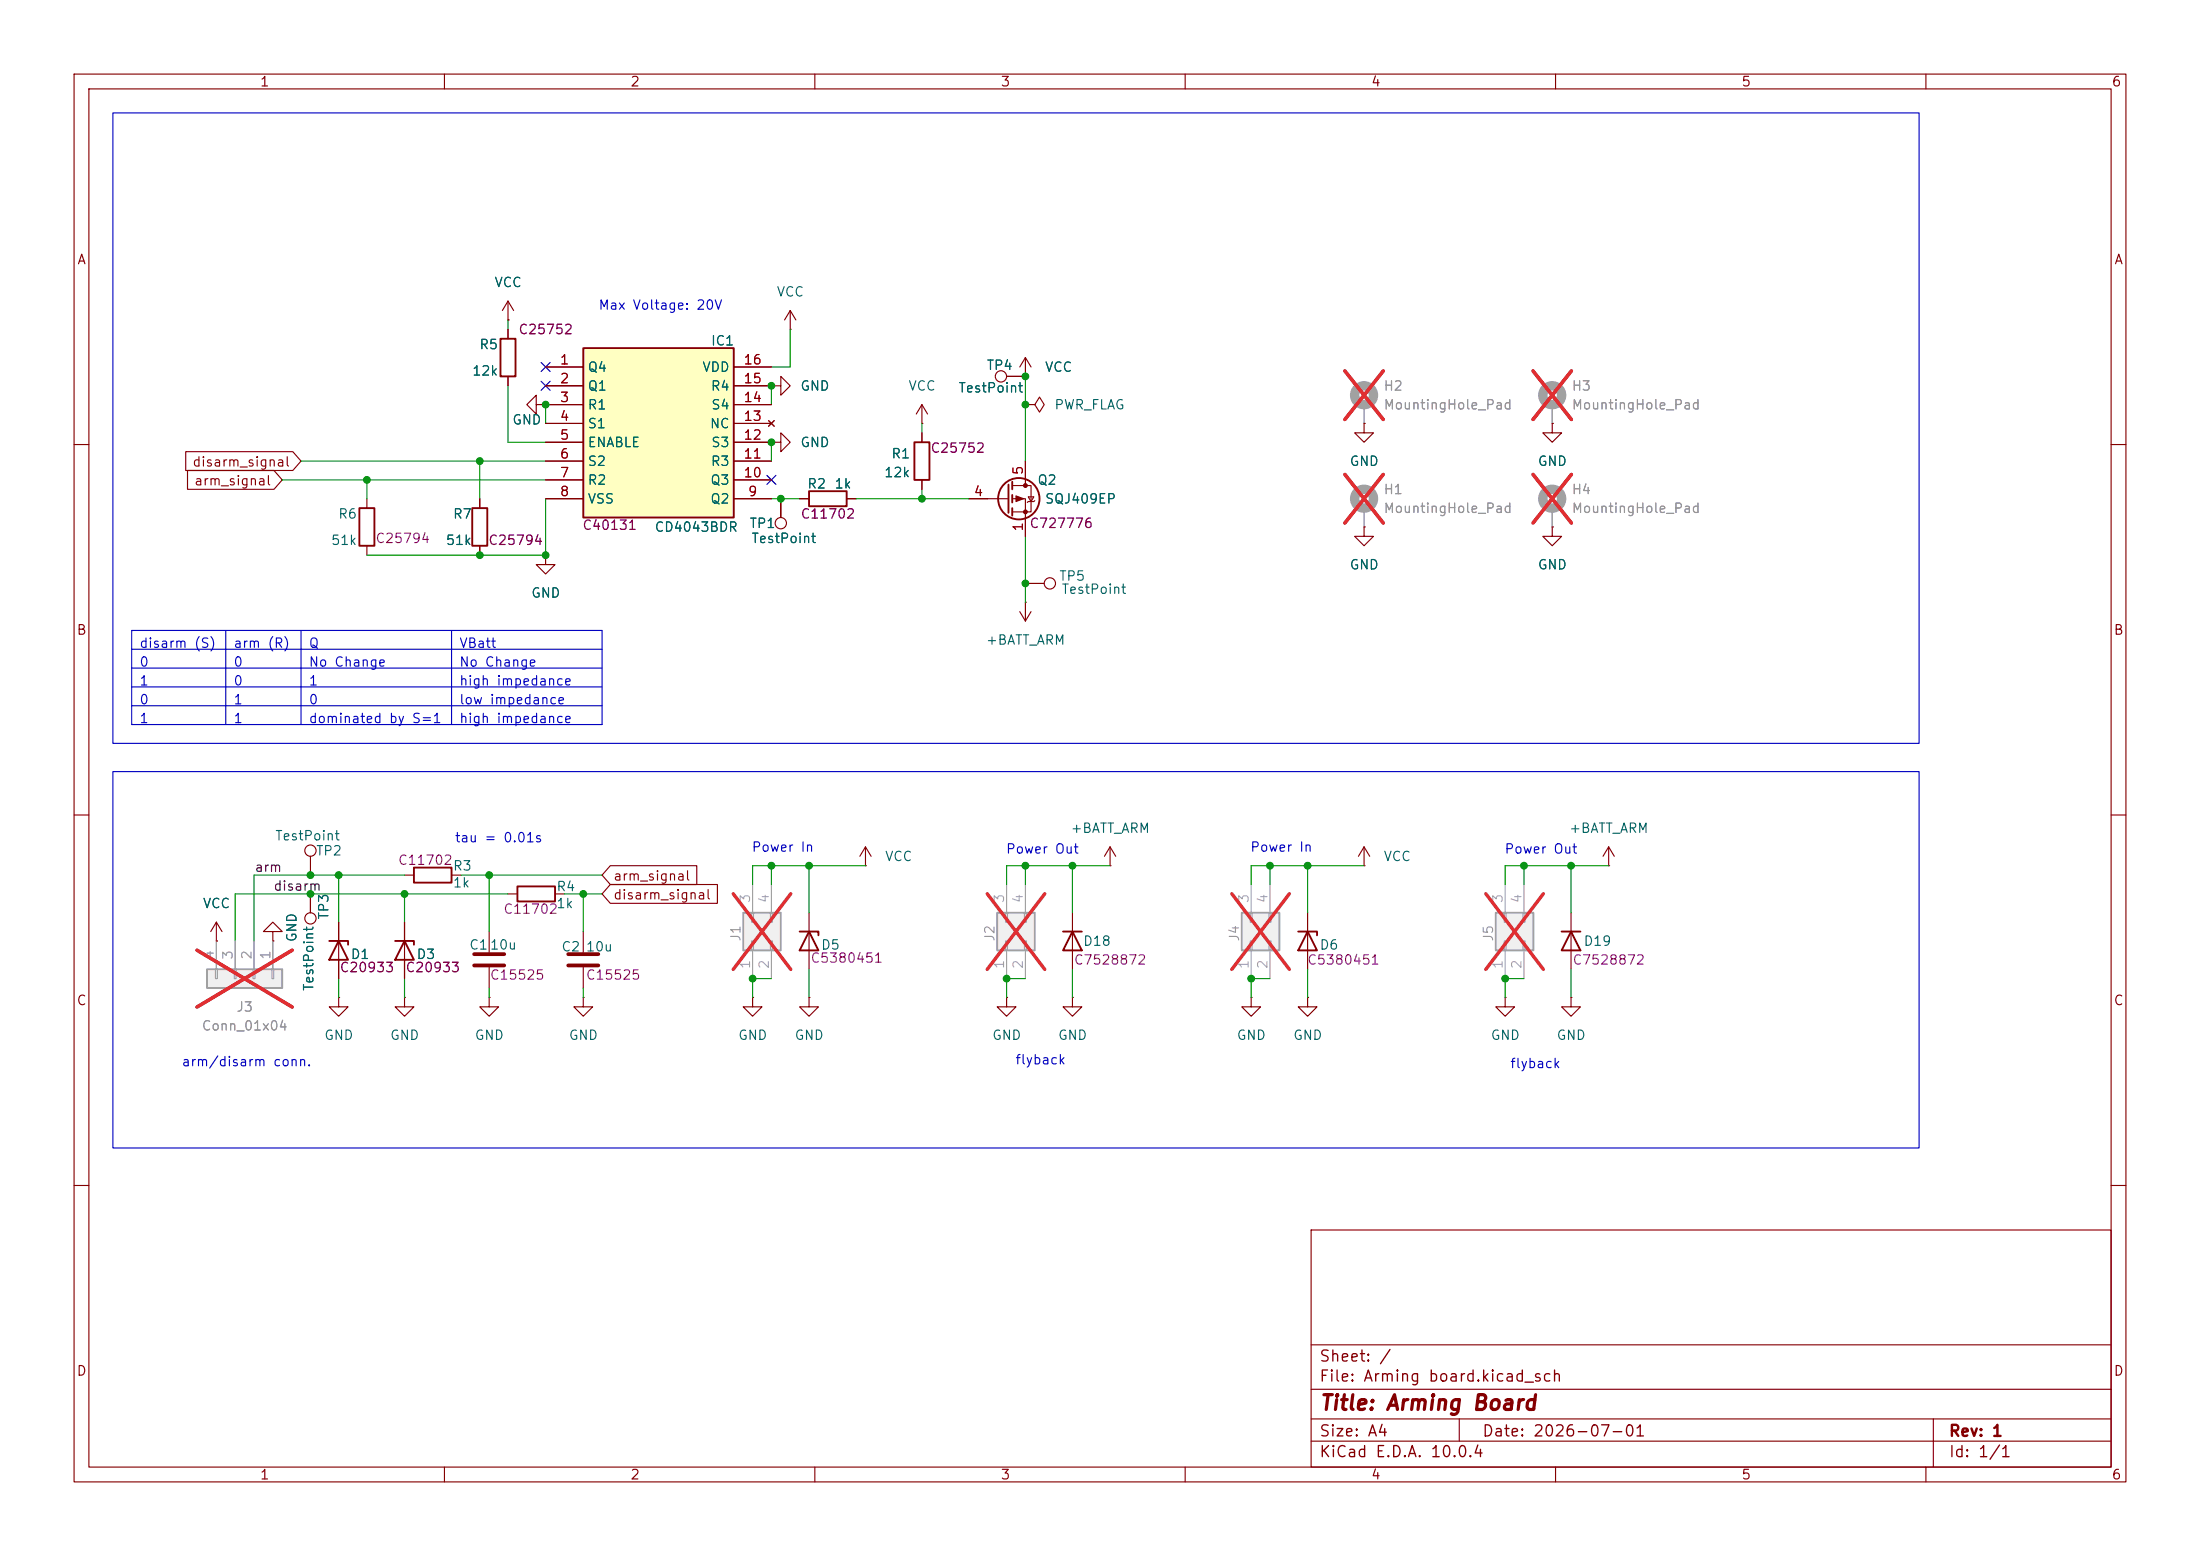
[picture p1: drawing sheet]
<svg xmlns="http://www.w3.org/2000/svg" width="297mm" height="210mm" viewBox="0 0 297 210" stroke-linecap="round" stroke-linejoin="round" font-family="sans-serif">
<g fill="none" stroke="#840000" stroke-width=".15">
<path d="M10 10h277v190h-277zM12 12h273v186h-273zM60 10v2M110 10v2M160 10v2M210 10v2M260 10v2M124.5 58.4v1.3M10 60h2M124.5 64.8v1.2M130.8 67.3h5.3M136.7 65.5h2.5v3.6h-2.5"/>
<path d="M136.7 67.3h1.7v5.1M138.4 62.2v3.3M138.4 78.7h2.6M138.8 67.1h.8l-.4 .6zM139.7 67.6l-.1 .1h-.8l-.1 .1M285 60h2M137.7 82.6l.7 1.2M138.4 81.3h.1M138.4 81.3v2.5M139.2 82.6l-.8 1.2M10 110h2M285 110h2"/>
<path d="M78.7 125.7v2.8M78.7 130.6v2.8M10 160h2M177 166h108v32h-108zM285 160h2M60 198v2M110 198v2M160 198v2M177 194.5h108M177 191.5h108M177 187.5h108M177 181.5h108"/>
<path d="M197 191.5v3M210 198v2M260 198v2M261 191.5v6.5"/>
<circle cx="141.7" cy="78.7" r=".76"/>
</g>
<path d="M76.7 128.8h4.1M76.7 130.3h4.1" fill="none" stroke="#840000" stroke-width=".51"/>
<g fill="none" stroke="#840000" stroke-width=".25">
<path d="M123.4 59.7h2.1v5.1h-2.1zM136.1 65.4v3.8M136.7 65v1M136.7 66.8v1M136.7 68.6v1"/>
<circle cx="137.5" cy="67.3" r="2.79"/>
</g>
<g fill="#840000" stroke="#840000" stroke-width=".15">
<path d="M137.2 66.9l1 .4-1 .4z"/>
<circle cx="138.4" cy="65.5" r=".25"/>
<circle cx="138.4" cy="69.1" r=".25"/>
</g>
<path d="M134.6 123.2h5.1v5.1h-5.1z" fill="#f0f0f0"/>
<path d="M134.6 123.2h5.1v5.1h-5.1z" fill="none" stroke="#a1a1a1" stroke-width=".25"/>
<path d="M135.9 119.4v3.8M138.4 119.4v3.8M135.8 127h.2v1.3h-.2zM135.8 123.2h.2v1.3h-.2zM135.9 128.3v3.8M138.3 127h.3v1.3h-.3zM138.3 123.2h.3v1.3h-.3zM138.4 128.3v3.8" fill="none" stroke="#a1a1a1" stroke-width=".15"/>
<path d="M133.3 120.6l7.7 10.2M141 120.6l-7.7 10.2" fill="none" stroke="#e12e31" stroke-width=".46"/>
<path d="M149.9 116.8h.1M149.9 114.3l-.8 1.3M149.9 114.3l.7 1.3M149.9 114.3v2.5M135.9 134.6v1.3h1.3l-1.3 1.3-1.3-1.3h1.3M135.9 134.6h.1M144.8 134.6v1.3h1.2l-1.2 1.3-1.3-1.3h1.3M144.8 134.6h.1M144.8 123.2v7.6M168.9 134.6v1.3h1.3l-1.3 1.3-1.3-1.3h1.3M168.9 134.6h.1" fill="none" stroke="#840000" stroke-width=".15"/>
<path d="M143.5 125.7h2.5M144.8 125.7l1.2 2.6h-2.5z" fill="none" stroke="#840000" stroke-width=".25"/>
<path d="M167.6 123.2h5.1v5.1h-5.1z" fill="#f0f0f0"/>
<path d="M167.6 123.2h5.1v5.1h-5.1z" fill="none" stroke="#a1a1a1" stroke-width=".25"/>
<path d="M168.9 119.4v3.8M171.4 119.4v3.8M168.8 127h.2v1.3h-.2zM168.8 123.2h.2v1.3h-.2zM168.9 128.3v3.8M171.3 127h.3v1.3h-.3zM171.3 123.2h.3v1.3h-.3zM171.4 128.3v3.8" fill="none" stroke="#a1a1a1" stroke-width=".15"/>
<path d="M166.3 120.6l7.8 10.2M174.1 120.6l-7.8 10.2" fill="none" stroke="#e12e31" stroke-width=".46"/>
<g fill="none" stroke="#840000" stroke-width=".15">
<path d="M41.9 115.6v2.5M54.6 118.1h1.3M61 118.1h1.2M116.8 116.8h.1M116.8 114.3l-.7 1.3M116.8 114.3l.8 1.3M116.8 114.3v2.5M109.2 123.2v7.6M212.1 134.6v1.3h1.3l-1.3 1.3-1.3-1.3h1.3M212.1 134.6h.1"/>
<circle cx="41.9" cy="114.8" r=".76"/>
</g>
<path d="M55.9 117.1h5.1v2h-5.1zM107.9 125.7h2.6v.5M109.2 125.7l1.3 2.6h-2.6z" fill="none" stroke="#840000" stroke-width=".25"/>
<path d="M100.3 123.2h5.1v5.1h-5.1z" fill="#f0f0f0"/>
<path d="M100.3 123.2h5.1v5.1h-5.1z" fill="none" stroke="#a1a1a1" stroke-width=".25"/>
<path d="M101.6 119.4v3.8M104.1 119.4v3.8M101.5 127h.2v1.3h-.2zM101.5 123.2h.2v1.3h-.2zM101.6 128.3v3.8M104 127h.3v1.3h-.3zM104 123.2h.3v1.3h-.3zM104.1 128.3v3.8" fill="none" stroke="#a1a1a1" stroke-width=".15"/>
<path d="M99 120.6l7.8 10.2M106.8 120.6l-7.8 10.2" fill="none" stroke="#e12e31" stroke-width=".46"/>
<g fill="none" stroke="#840000" stroke-width=".15">
<path d="M104.1 52.1h1.3v-1.3l1.3 1.3-1.3 1.2v-1.2M104.1 52.1h.1M104.1 59.7h1.3v-1.3l1.3 1.3-1.3 1.3v-1.3M104.1 59.7h.1M105.4 67.3v2.6M41.9 120.7v2.5"/>
<circle cx="105.4" cy="70.6" r=".76"/>
<circle cx="41.9" cy="124" r=".76"/>
</g>
<path d="M27.9 130.8h10.2v2.6h-10.2z" fill="#f0f0f0"/>
<path d="M27.9 130.8h10.2v2.6h-10.2z" fill="none" stroke="#a1a1a1" stroke-width=".25"/>
<path d="M184.1 68.6v2.5M29.1 130.8h.2v1.3h-.2zM29.2 127v3.8M31.6 130.8h.3v1.3h-.3zM31.7 127v3.8M34.2 130.8h.2v1.3h-.2zM34.3 127v3.8M36.7 130.8h.3v1.3h-.3zM36.8 127v3.8" fill="none" stroke="#a1a1a1" stroke-width=".15"/>
<path d="M181.6 64l5.1 6.6M186.7 64l-5.1 6.6M26.6 128.2l12.8 7.7M39.4 128.2l-12.8 7.7" fill="none" stroke="#e12e31" stroke-width=".46"/>
<g fill="none" stroke="#840000" stroke-width=".15">
<path d="M68.6 43.2h.1M68.6 40.6v2.6M68.6 44.5v1.2M68.6 50.8v1.3M68.6 40.6l-.8 1.3M68.6 40.6l.7 1.3M72.4 54.6v-1.3l-1.3 1.3 1.3 1.3v-1.3h1.3M73.7 54.6h.1M106.7 44.5h.1M106.7 41.9l-.8 1.3M106.7 41.9l.7 1.3M106.7 41.9v2.6"/>
<path d="M124.5 57.2h.1M124.5 54.6l-.8 1.3M124.5 54.6l.7 1.3M124.5 54.6v2.6M135.9 50.8h2.5M184.1 57.2v1.2h1.3l-1.3 1.3-1.2-1.3h1.2M184.1 57.2h.1M209.5 57.2v1.2h1.3l-1.3 1.3-1.2-1.3h1.2M209.5 57.2h.1M49.5 67.3v1.3M49.5 73.7v1.2M64.8 67.3v1.3"/>
<path d="M64.8 73.7v1.2M73.7 74.9v1.3h1.2l-1.2 1.3-1.3-1.3h1.3M73.7 74.9h.1M107.9 67.3h1.3M114.3 67.3h1.3M184.1 71.1v1.3h1.3l-1.3 1.3-1.2-1.3h1.2M184.1 71.1h.1M209.5 71.1v1.3h1.3l-1.3 1.3-1.2-1.3h1.2M209.5 71.1h.1M184.1 116.8h.1M184.1 114.3l-.7 1.3M184.1 114.3l.8 1.3"/>
<path d="M184.1 114.3v2.5M29.2 127h.1M29.2 124.5l-.8 1.2M29.2 124.5l.8 1.2M29.2 124.5v2.5M36.8 125.7h1.3l-1.3-1.2-1.2 1.2h1.2v1.3M36.8 127h.1M45.7 134.6v1.3h1.3l-1.3 1.3-1.3-1.3h1.3M45.7 134.6h.1M45.7 124.5v7.6M54.6 134.6v1.3h1.3l-1.3 1.3-1.3-1.3h1.3M54.6 134.6h.1"/>
<path d="M54.6 124.5v7.6M66 134.6v1.3h1.3l-1.3 1.3-1.2-1.3h1.2M66 134.6h.1M66 125.7v2.8M66 130.6v2.8M68.6 120.7h1.2M74.9 120.7h1.3M78.7 134.6v1.3h1.3l-1.3 1.3-1.2-1.3h1.2M78.7 134.6h.1"/>
<circle cx="135.1" cy="50.8" r=".76"/>
</g>
<path d="M67.6 45.7h2v5.1h-2zM48.5 68.6h2v5.1h-2zM63.8 68.6h2v5.1h-2zM109.2 66.3h5.1v2h-5.1zM69.8 119.6h5.1v2.1h-5.1zM44.4 127h2.6v.5M45.7 127l1.3 2.5h-2.6zM53.3 127h2.6v.5M54.6 127l1.3 2.5h-2.6z" fill="none" stroke="#840000" stroke-width=".25"/>
<path d="M64 128.8h4.1M64 130.3h4.1" fill="none" stroke="#840000" stroke-width=".51"/>
<circle cx="184.1" cy="67.3" r="1.27" fill="none" stroke="#a1a1a1" stroke-width="1.3"/>
<path d="M201.9 123.2h5.1v5.1h-5.1z" fill="#f0f0f0"/>
<path d="M201.9 123.2h5.1v5.1h-5.1z" fill="none" stroke="#a1a1a1" stroke-width=".25"/>
<path d="M209.5 68.6v2.5M203.2 119.4v3.8M205.7 119.4v3.8M203.1 127h.2v1.3h-.2zM203.1 123.2h.2v1.3h-.2zM203.2 128.3v3.8M205.6 127h.3v1.3h-.3zM205.6 123.2h.3v1.3h-.3zM205.7 128.3v3.8" fill="none" stroke="#a1a1a1" stroke-width=".15"/>
<path d="M207 64l5.1 6.6M212.1 64l-5.1 6.6M200.6 120.6l7.8 10.2M208.4 120.6l-7.8 10.2" fill="none" stroke="#e12e31" stroke-width=".46"/>
<g fill="none" stroke="#840000" stroke-width=".15">
<path d="M138.4 50.8h.1M138.4 48.3l-.7 1.2M138.4 48.3l.8 1.2M138.4 48.3v2.5M217.2 116.8h.1M217.2 114.3l-.8 1.3M217.2 114.3l.7 1.3M217.2 114.3v2.5M101.6 134.6v1.3h1.3l-1.3 1.3-1.3-1.3h1.3M101.6 134.6h.1M109.2 134.6v1.3h1.3l-1.3 1.3-1.3-1.3h1.3M109.2 134.6h.1"/>
<path d="M176.5 134.6v1.3h1.3l-1.3 1.3-1.2-1.3h1.2M176.5 134.6h.1M176.5 123.2v7.6M203.2 134.6v1.3h1.3l-1.3 1.3-1.3-1.3h1.3M203.2 134.6h.1"/>
</g>
<path d="M175.3 125.7h2.5v.5M176.5 125.7l1.3 2.6h-2.5z" fill="none" stroke="#840000" stroke-width=".25"/>
<circle cx="209.5" cy="67.3" r="1.27" fill="none" stroke="#a1a1a1" stroke-width="1.3"/>
<path d="M78.7 47h20.4v22.9h-20.4z" fill="#ffffc2"/>
<path d="M78.7 47h20.4v22.9h-20.4zM210.8 125.7h2.6M212.1 125.7l1.3 2.6h-2.6z" fill="none" stroke="#840000" stroke-width=".25"/>
<g fill="none" stroke="#840000" stroke-width=".15">
<path d="M68.6 43.2h.1M68.6 44.5v1.2M68.6 50.8v1.3M73.7 54.6h.1M73.7 49.5h5M73.7 52.1h5M73.7 54.6h5M73.7 57.2h5M73.7 59.7h5M99.1 49.5h5M99.1 52.1h5M99.1 54.6h5"/>
<path d="M99.1 57.2h5M99.1 59.7h5M103.8 56.8l.7 .7M104.1 59.7h.1M104.1 52.1h.1M104.5 56.8l-.7 .7M124.5 58.4v1.3M135.9 50.8h2.5M138.4 54.6h1.3l.6-1 .7 1-.7 1-.6-1M138.4 54.6h.1M138.4 50.8h.1M184.1 57.2h.1"/>
<path d="M209.5 57.2h.1M25.1 61h14.4l1.1 1.2-1.1 1.3h-14.4zM25.3 63.5h11.7l1.1 1.3-1.1 1.2h-11.7zM64.8 67.3v1.3M64.8 73.7v1.2M73.7 74.9h.1M73.7 62.2h5M73.7 64.8h5M73.7 67.3h5M99.1 62.2h5M99.1 64.8h5M99.1 67.3h5"/>
<path d="M105.4 67.3v2.6M107.9 67.3h1.3M114.3 67.3h1.3M124.5 64.8v1.2M130.8 67.3h2.5M138.4 62.2v2.6M138.4 69.9v2.5M184.1 71.1h.1M209.5 71.1h.1M82.4 116.8h11.7v2.6h-11.7l-1.1-1.3zM82.4 119.4h14.4v2.5h-14.4l-1.1-1.2zM29.2 127h.1"/>
<path d="M36.8 127h.1M41.9 120.7v2.5M45.7 124.5v2.5M45.7 129.5v2.6M54.6 124.5v2.5M54.6 129.5v2.6M212.1 123.2v7.6"/>
</g>
<g fill="none" stroke="#a1a1a1" stroke-width="1.3">
<circle cx="184.1" cy="53.3" r="1.27"/>
<circle cx="209.5" cy="53.3" r="1.27"/>
</g>
<path d="M184.1 54.6v2.6M209.5 54.6v2.6M184.1 68.6v2.5M209.5 68.6v2.5M29.2 127v3.8M31.7 127v3.8M34.3 127v3.8M36.8 127v3.8" fill="none" stroke="#a1a1a1" stroke-width=".15"/>
<path d="M181.6 50.1l5.1 6.5M186.7 50.1l-5.1 6.5M207 50.1l5.1 6.5M212.1 50.1l-5.1 6.5M181.6 64l5.1 6.6M186.7 64l-5.1 6.6M207 64l5.1 6.6M212.1 64l-5.1 6.6M26.6 128.2l12.8 7.7M39.4 128.2l-12.8 7.7" fill="none" stroke="#e12e31" stroke-width=".46"/>
<path d="M15.2 15.2h243.9v85.1h-243.9zM17.8 87.6h63.5M17.8 90.2h63.5M17.8 92.7h63.5M17.8 95.3h63.5M17.8 85.1h63.5v12.7h-63.5zM30.5 85.1v12.7M40.6 85.1v12.7M61 85.1v12.7M15.2 104.1h243.9v50.8h-243.9z" fill="none" stroke="#0000c2" stroke-width=".15"/>
<g fill="none" stroke="#009600" stroke-width=".15">
<path d="M68.6 43.2v1.3M68.6 52.1v7.6h5.1M73.7 54.6v2.6M104.1 52.1v2.5M104.1 59.7v2.5M106.7 44.5v5h-2.6M124.5 57.2v1.2M138.4 50.8v11.4M38.1 64.8h35.6M40.6 62.2h33.1M49.5 64.8v2.5M64.8 62.2v5.1"/>
<path d="M73.7 67.3v7.6h-24.2M104.1 67.3h3.8M115.6 67.3h15.2M124.5 66v1.3M138.4 72.4v8.9M45.7 118.1v6.4M54.6 118.1h-20.3v8.9M62.2 118.1h19.1M66 118.1v7.6M104.1 116.8v2.6M109.2 116.8v6.4M116.8 116.8h-15.2v2.6"/>
<path d="M138.4 116.8v2.6M144.8 116.8v6.4M149.9 116.8h-14v2.6M171.4 116.8v2.6M176.5 116.8v6.4M184.1 116.8h-15.2v2.6M205.7 116.8v2.6M212.1 116.8v6.4M217.2 116.8h-14v2.6M45.7 132.1v2.5M54.6 120.7v3.8M54.6 132.1v2.5"/>
<path d="M66 133.4v1.2M68.6 120.7h-36.9v6.3M76.2 120.7h5.1M78.7 120.7v5M78.7 133.4v1.2M104.1 132.1h-2.5v2.5M109.2 130.8v3.8M138.4 132.1h-2.5v2.5M144.8 130.8v3.8M171.4 132.1h-2.5v2.5M176.5 130.8v3.8M205.7 132.1h-2.5v2.5"/>
<path d="M212.1 130.8v3.8"/>
</g>
<path d="M73.1 51.5l1.2 1.2M73.1 48.9l1.2 1.2M74.3 51.5l-1.2 1.2M74.3 48.9l-1.2 1.2M103.5 64.2l1.2 1.2M104.7 64.2l-1.2 1.2" fill="none" stroke="#000084" stroke-width=".15"/>
<g fill="#009600" stroke="#009600" stroke-width=".14">
<circle cx="203.2" cy="132.1" r=".46"/>
<circle cx="171.4" cy="116.8" r=".46"/>
<circle cx="168.9" cy="132.1" r=".46"/>
<circle cx="205.7" cy="116.8" r=".46"/>
<circle cx="212.1" cy="116.8" r=".46"/>
<circle cx="176.5" cy="116.8" r=".46"/>
<circle cx="104.1" cy="59.7" r=".46"/>
<circle cx="138.4" cy="54.6" r=".46"/>
<circle cx="105.4" cy="67.3" r=".46"/>
<circle cx="138.4" cy="50.8" r=".46"/>
<circle cx="104.1" cy="52.1" r=".46"/>
<circle cx="73.7" cy="54.6" r=".46"/>
<circle cx="64.8" cy="62.2" r=".46"/>
<circle cx="109.2" cy="116.8" r=".46"/>
<circle cx="104.1" cy="116.8" r=".46"/>
<circle cx="135.9" cy="132.1" r=".46"/>
<circle cx="124.5" cy="67.3" r=".46"/>
<circle cx="138.4" cy="78.7" r=".46"/>
<circle cx="144.8" cy="116.8" r=".46"/>
<circle cx="138.4" cy="116.8" r=".46"/>
<circle cx="101.6" cy="132.1" r=".46"/>
<circle cx="41.9" cy="120.7" r=".46"/>
<circle cx="41.9" cy="118.1" r=".46"/>
<circle cx="78.7" cy="120.7" r=".46"/>
<circle cx="66" cy="118.1" r=".46"/>
<circle cx="54.6" cy="120.7" r=".46"/>
<circle cx="45.7" cy="118.1" r=".46"/>
<circle cx="64.8" cy="74.9" r=".46"/>
<circle cx="73.7" cy="74.9" r=".46"/>
<circle cx="49.5" cy="64.8" r=".46"/>
</g>
<text font-size="2" fill="#840000" x="178" y="190.8">Title: Arming Board</text>
<g font-size="1.5" fill="#840000">
<text x="178" y="184.2">Sheet: /</text>
<text x="178" y="186.9">File: Arming board.kicad_sch</text>
<text x="178" y="197.1">KiCad E.D.A. 10.0.4</text>
<text x="178" y="194.3">Size: A4</text>
<text x="200" y="194.3">Date: 2026-07-01</text>
<text x="263" y="194.3">Rev: 1</text>
<text x="263" y="197.1">Id: 1/1</text>
</g>
<g font-size="1.3" fill="#840000">
<text x="35" y="12">1</text>
<text x="85" y="12">2</text>
<text x="135" y="12">3</text>
<text x="185" y="12">4</text>
<text x="235" y="12">5</text>
<text x="285" y="12">6</text>
<text x="10.3" y="36">A</text>
<text x="285.3" y="36">A</text>
<text x="25.9" y="63.3">disarm_signal</text>
<text x="26.1" y="65.8">arm_signal</text>
<text x="10.3" y="86">B</text>
<text x="285.3" y="86">B</text>
<text x="82.7" y="119.2">arm_signal</text>
<text x="82.7" y="121.7">disarm_signal</text>
<text x="10.3" y="136">C</text>
<text x="285.3" y="136">C</text>
<text x="10.3" y="186">D</text>
<text x="285.3" y="186">D</text>
<text x="35" y="200">1</text>
<text x="85" y="200">2</text>
<text x="135" y="200">3</text>
<text x="185" y="200">4</text>
<text x="235" y="200">5</text>
<text x="285" y="200">6</text>
</g>
<g font-size="1.3" fill="#006464">
<text x="66.7" y="39.1">VCC</text>
<text x="104.8" y="40.3">VCC</text>
<text x="64.6" y="47.5">R5</text>
<text x="95.9" y="46.9">IC1</text>
<text x="63.6" y="51">12k</text>
<text x="79.2" y="50.5">Q4</text>
<text x="79.2" y="53">Q1</text>
<text x="94.7" y="50.5">VDD</text>
<text x="95.9" y="53">R4</text>
<text x="108" y="53">GND</text>
<text x="122.5" y="53">VCC</text>
<text x="129.3" y="53.3">TestPoint</text>
<text x="133.1" y="50.2">TP4</text>
<text x="141" y="50.5">VCC</text>
<text x="69.1" y="57.6">GND</text>
<text x="79.2" y="55.6">R1</text>
<text x="79.2" y="58.1">S1</text>
<text x="95.7" y="58.1">NC</text>
<text x="95.9" y="55.6">S4</text>
<text x="142.2" y="55.6">PWR_FLAG</text>
<text x="79.2" y="60.7">ENABLE</text>
<text x="79.2" y="63.2">S2</text>
<text x="79.2" y="65.7">R2</text>
<text x="95.8" y="65.7">Q3</text>
<text x="95.9" y="63.2">R3</text>
<text x="95.9" y="60.7">S3</text>
<text x="108" y="60.7">GND</text>
<text x="119.3" y="64.7">12k</text>
<text x="120.2" y="62.2">R1</text>
<text x="140" y="65.7">Q2</text>
<text x="182.1" y="63.2">GND</text>
<text x="207.5" y="63.2">GND</text>
<text x="45.6" y="70.3">R6</text>
<text x="61.1" y="70.3">R7</text>
<text x="79.2" y="68.3">VSS</text>
<text x="95.8" y="68.3">Q2</text>
<text x="101.1" y="71.6">TP1</text>
<text x="108.9" y="66.2">R2</text>
<text x="112.6" y="66.2">1k</text>
<text x="141" y="68.3">SQJ409EP</text>
<text x="44.6" y="73.9">51k</text>
<text x="60.1" y="73.9">51k</text>
<text x="88.3" y="72.1">CD4043BDR</text>
<text x="101.4" y="73.6">TestPoint</text>
<text x="182.1" y="77.2">GND</text>
<text x="207.5" y="77.2">GND</text>
<text x="71.6" y="81">GND</text>
<text x="142.9" y="78.7">TP5</text>
<text x="143.2" y="80.5">TestPoint</text>
<text x="133" y="87.3">+BATT_ARM</text>
<text x="37.1" y="113.7">TestPoint</text>
<text x="144.4" y="112.7">+BATT_ARM</text>
<text x="211.7" y="112.7">+BATT_ARM</text>
<text x="42.6" y="115.8">TP2</text>
<text x="61.1" y="117.8">R3</text>
<text x="119.4" y="116.5">VCC</text>
<text x="186.7" y="116.5">VCC</text>
<text x="27.3" y="122.9">VCC</text>
<text x="44.7" y="124.2" transform="rotate(-90 44.7 124.2)">TP3</text>
<text x="61" y="120.1">1k</text>
<text x="75" y="122.9">1k</text>
<text x="75" y="120.6">R4</text>
<text x="40.3" y="127.2" transform="rotate(-90 40.3 127.2)">GND</text>
<text x="47.3" y="129.7">D1</text>
<text x="56.1" y="129.7">D3</text>
<text x="63.3" y="128.5">C1</text>
<text x="66" y="128.5">10u</text>
<text x="75.7" y="128.7">C2</text>
<text x="79" y="128.7">10u</text>
<text x="110.8" y="128.5">D5</text>
<text x="146.1" y="128">D18</text>
<text x="178.1" y="128.5">D6</text>
<text x="213.7" y="128">D19</text>
<text x="42.6" y="133.8" transform="rotate(-90 42.6 133.8)">TestPoint</text>
<text x="43.7" y="140.7">GND</text>
<text x="52.6" y="140.7">GND</text>
<text x="64" y="140.7">GND</text>
<text x="76.7" y="140.7">GND</text>
<text x="99.6" y="140.7">GND</text>
<text x="107.2" y="140.7">GND</text>
<text x="133.9" y="140.7">GND</text>
<text x="142.7" y="140.7">GND</text>
<text x="166.9" y="140.7">GND</text>
<text x="174.5" y="140.7">GND</text>
<text x="201.2" y="140.7">GND</text>
<text x="210.1" y="140.7">GND</text>
</g>
<g font-size="1.3" fill="#840084">
<text x="69.9" y="45.4">C25752</text>
<text x="125.5" y="61.4">C25752</text>
<text x="78.5" y="71.8">C40131</text>
<text x="108" y="70.3">C11702</text>
<text x="138.9" y="71.6">C727776</text>
<text x="50.6" y="73.6">C25794</text>
<text x="65.8" y="73.9">C25794</text>
<text x="53.6" y="117">C11702</text>
<text x="67.9" y="123.7">C11702</text>
<text x="45.8" y="131.5">C20933</text>
<text x="54.7" y="131.5">C20933</text>
<text x="109.3" y="130.3">C5380451</text>
<text x="144.9" y="130.5">C7528872</text>
<text x="176.4" y="130.5">C5380451</text>
<text x="212.2" y="130.5">C7528872</text>
<text x="66" y="132.5">C15525</text>
<text x="79" y="132.5">C15525</text>
</g>
<g font-size="1.3" fill="#0000c2">
<text x="80.7" y="42.1">Max Voltage: 20V</text>
<text x="18.7" y="87.8">disarm (S)</text>
<text x="31.4" y="87.8">arm (R)</text>
<text x="41.6" y="87.8">Q</text>
<text x="61.9" y="87.8">VBatt</text>
<text x="18.7" y="90.3">0</text>
<text x="18.7" y="92.8">1</text>
<text x="18.7" y="95.4">0</text>
<text x="31.4" y="90.3">0</text>
<text x="31.4" y="92.8">0</text>
<text x="31.4" y="95.4">1</text>
<text x="41.6" y="90.3">No Change</text>
<text x="41.6" y="92.8">1</text>
<text x="41.6" y="95.4">0</text>
<text x="61.9" y="90.3">No Change</text>
<text x="61.9" y="92.8">high impedance</text>
<text x="61.9" y="95.4">low impedance</text>
<text x="18.7" y="97.9">1</text>
<text x="31.4" y="97.9">1</text>
<text x="41.6" y="97.9">dominated by S=1</text>
<text x="61.9" y="97.9">high impedance</text>
<text x="61.3" y="114">tau = 0.01s</text>
<text x="101.4" y="115.3">Power In</text>
<text x="135.7" y="115.5">Power Out</text>
<text x="168.7" y="115.3">Power In</text>
<text x="203" y="115.5">Power Out</text>
<text x="137" y="144">flyback</text>
<text x="24.4" y="144.2">arm/disarm conn.</text>
<text x="203.8" y="144.5">flyback</text>
</g>
<g font-size="1.3" fill="#a90000">
<text x="75.5" y="49.5">1</text>
<text x="75.5" y="52">2</text>
<text x="100.3" y="52">15</text>
<text x="100.3" y="49.5">16</text>
<text x="75.5" y="54.6">3</text>
<text x="75.5" y="57.1">4</text>
<text x="75.5" y="59.7">5</text>
<text x="100.3" y="59.7">12</text>
<text x="100.3" y="57.1">13</text>
<text x="100.3" y="54.6">14</text>
<text x="75.5" y="62.2">6</text>
<text x="75.5" y="64.7">7</text>
<text x="100.3" y="64.7">10</text>
<text x="100.3" y="62.2">11</text>
<text x="138.4" y="64.2" transform="rotate(-90 138.4 64.2)">5</text>
<text x="75.5" y="67.3">8</text>
<text x="100.9" y="67.3">9</text>
<text x="131.4" y="67.3">4</text>
<text x="138.4" y="71.8" transform="rotate(-90 138.4 71.8)">1</text>
</g>
<g font-size="1.3" fill="#989898">
<text x="186.7" y="53">H2</text>
<text x="212.1" y="53">H3</text>
<text x="186.7" y="55.6">MountingHole_Pad</text>
<text x="212.1" y="55.6">MountingHole_Pad</text>
<text x="186.7" y="67">H1</text>
<text x="186.7" y="69.6">MountingHole_Pad</text>
<text x="212.1" y="67">H4</text>
<text x="212.1" y="69.6">MountingHole_Pad</text>
<text x="100.3" y="127.2" transform="rotate(-90 100.3 127.2)">J1</text>
<text x="134.6" y="127.2" transform="rotate(-90 134.6 127.2)">J2</text>
<text x="167.6" y="127.2" transform="rotate(-90 167.6 127.2)">J4</text>
<text x="201.9" y="127.2" transform="rotate(-90 201.9 127.2)">J5</text>
<text x="31.8" y="136.9">J3</text>
<text x="27.1" y="139.4">Conn_01x04</text>
</g>
<g font-size="1.3" fill="#0f0f0f">
<text x="34.3" y="118">arm</text>
<text x="36.8" y="120.5">disarm</text>
</g>
<g font-size="1.3" fill="#aaa">
<text x="101.6" y="122" transform="rotate(-90 101.6 122)">3</text>
<text x="104.1" y="122" transform="rotate(-90 104.1 122)">4</text>
<text x="135.9" y="122" transform="rotate(-90 135.9 122)">3</text>
<text x="138.4" y="122" transform="rotate(-90 138.4 122)">4</text>
<text x="168.9" y="122" transform="rotate(-90 168.9 122)">3</text>
<text x="171.4" y="122" transform="rotate(-90 171.4 122)">4</text>
<text x="203.2" y="122" transform="rotate(-90 203.2 122)">3</text>
<text x="205.7" y="122" transform="rotate(-90 205.7 122)">4</text>
<text x="29.2" y="129.6" transform="rotate(-90 29.2 129.6)">4</text>
<text x="31.7" y="129.6" transform="rotate(-90 31.7 129.6)">3</text>
<text x="34.3" y="129.6" transform="rotate(-90 34.3 129.6)">2</text>
<text x="36.8" y="129.6" transform="rotate(-90 36.8 129.6)">1</text>
<text x="101.6" y="130.9" transform="rotate(-90 101.6 130.9)">1</text>
<text x="104.1" y="130.9" transform="rotate(-90 104.1 130.9)">2</text>
<text x="135.9" y="130.9" transform="rotate(-90 135.9 130.9)">1</text>
<text x="138.4" y="130.9" transform="rotate(-90 138.4 130.9)">2</text>
<text x="168.9" y="130.9" transform="rotate(-90 168.9 130.9)">1</text>
<text x="171.4" y="130.9" transform="rotate(-90 171.4 130.9)">2</text>
<text x="203.2" y="130.9" transform="rotate(-90 203.2 130.9)">1</text>
<text x="205.7" y="130.9" transform="rotate(-90 205.7 130.9)">2</text>
</g>
</svg>
